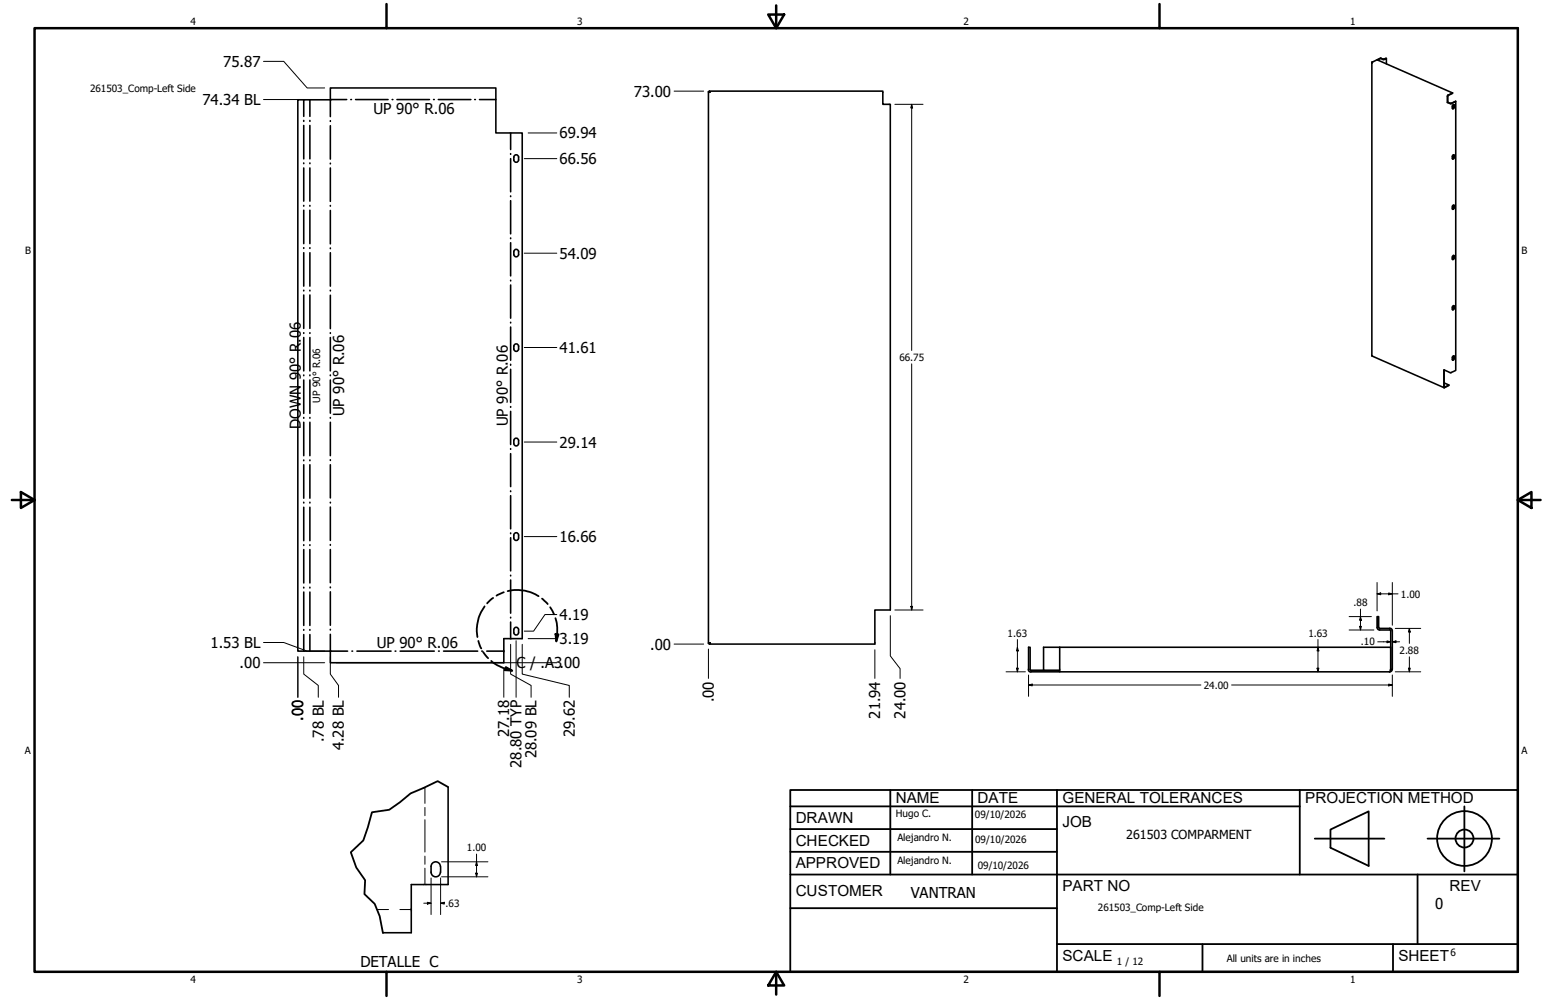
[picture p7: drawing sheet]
<svg xmlns="http://www.w3.org/2000/svg" width="432mm" height="279mm" viewBox="0 0 432 279" stroke-linecap="round" stroke-linejoin="round" font-family="sans-serif">
<!-- layer: GIGA_BendUp -->
<g fill="none" stroke="#000" stroke-width=".44">
<path d="M86.6 27.9v4.6M86.6 33.7v.2M86.6 35.1v9.3M92.3 27.9v4.7M92.3 33.7v.2M92.3 35.1v9.3M92.3 27.8h4.5M98 27.8h.2M99.3 27.8h9.1M109.5 27.8h.2M110.9 27.8h9.1M121.1 27.8h.2"/>
<path d="M122.4 27.8h9.1M132.6 27.8h.2M133.9 27.8h4.6M142.6 37.1v4.7M86.6 45.5v.2M86.6 46.9v9.3M86.6 57.4v.2M86.6 58.7v9.4M92.3 45.6v.2M92.3 46.9v9.4M92.3 57.4v.2M92.3 58.8v9.3"/>
<path d="M142.6 42.9v.2M142.6 44.3v9.3M142.6 54.7v.2M142.6 56.1v9.2M86.6 69.2v.2M86.6 70.6v9.3M92.3 69.3v.2M92.3 70.6v9.3M142.6 66.5v.2M142.6 67.8v9.3M142.6 78.3v.2M142.6 79.6v9.3"/>
<path d="M86.6 81.1v.2M86.6 82.4v9.4M86.6 93v.2M86.6 94.3v9.3M92.3 81.1v.2M92.3 82.5v9.3M92.3 93v.2M92.3 94.3v9.3M142.6 90v.2M142.6 91.4v9.2M86.6 104.8v.2M86.6 106.2v9.3"/>
<path d="M86.6 116.6v.2M86.6 118v9.3M92.3 104.8v.2M92.3 106.2v9.2M92.3 116.6v.2M92.3 118v9.3M142.6 101.8v.2M142.6 103.2v9.3M142.6 113.6v.2M142.6 114.9v9.3M86.6 128.5v.2M86.6 129.9v9.3"/>
<path d="M92.3 128.5v.2M92.3 129.9v9.2M142.6 125.3v.2M142.6 126.7v9.3M142.6 137.2v.2M142.6 138.5v9.3M86.6 140.3v.2M86.6 141.7v9.4M86.6 152.2v.2M86.6 153.5v9.4M92.3 140.3v.2M92.3 141.7v9.3"/>
<path d="M92.3 152.1v.2M92.3 153.5v9.3M142.6 148.9v.2M142.6 150.2v9.3M86.6 164.1v.2M86.6 165.4v9.4M86.6 175.9v.2M86.6 177.3v4.6M92.3 164v.2M92.3 165.4v9.3M92.3 175.8v.2M92.3 177.2v4.7"/>
<path d="M142.6 160.7v.2M142.6 162.1v9.2M142.6 172.5v.2M142.6 173.8v4.6M92.3 181.9h4.8M98.3 181.9h.2M99.7 181.9h9.5M110.4 181.9h.2M111.8 181.9h9.5M122.5 181.9h.2M123.9 181.9h9.5M134.6 181.9h.1"/>
<path d="M136 181.9h4.7"/>
</g>
<!-- layer: GIGA_BendDown -->
<g fill="none" stroke="#000" stroke-width=".44">
<path d="M84.8 27.9v4.6M84.8 33.7v.2M84.8 35.1v9.3M84.8 45.5v.2M84.8 46.9v9.3M84.8 57.4v.2M84.8 58.7v9.4M84.8 69.2v.2M84.8 70.6v9.3M84.8 81.1v.2M84.8 82.4v9.4M84.8 93v.2"/>
<path d="M84.8 94.3v9.3M84.8 104.8v.2M84.8 106.2v9.3M84.8 116.6v.2M84.8 118v9.3M84.8 128.5v.2M84.8 129.9v9.3M84.8 140.3v.2M84.8 141.7v9.4M84.8 152.2v.2M84.8 153.5v9.4M84.8 164.1v.2"/>
<path d="M84.8 165.4v9.4M84.8 175.9v.2M84.8 177.3v4.6"/>
</g>
<!-- layer: Visible (ANSI) -->
<g fill="none" stroke="#000" stroke-width=".44">
<path d="M383.2 17.5v81.9l20.2 8.9M383.2 17.4v.2l.1-.3 1.3-.6 21.1 9.3M383.2 17.4h.1M383.3 17.3l-.1 .1M384.6 16.7l1-.4 .8 .3 .8-.3-.6 .3-1-.3-.9 .5M387.2 16.3v1.5M83.2 27.9l9.2 .1-.1-3.4h46.2v12.5h7.4v141.3h-5.2v6.8h-48.4l.1-3.4-9.2 .1zM197.9 25.7l.3 .1-.1-.1M197.9 25.7h.2M197.9 25.7v154M198.1 25.5h48.5v3.6h2.1v141.3h-4.4v9.6h-46.2M198.1 25.5l.1 .3-.1-.1"/>
<path d="M198.1 25.5v.2M404.4 28.6l.9 .3 1.3-.6-1.3 .7-1.1-.4M405.7 26l-1.4 .7-.1 1.9h.2M405.7 26l-1.3 .7v1.9M405.8 29.3h.3v.9l-.3 .2-.2-.1zM406 29.2l.1 .8-.4 .4M406.6 28.3v75.2l-1.5 .6-1.8-.8 .1 5M143.5 43.9v.8a.67 .67 0 0 0 .7 .6 .67 .67 0 0 0 .6-.6v-.8M143.5 43.9a.67 .67 0 0 1 .7-.7 .67 .67 0 0 1 .6 .7M405.8 43.4l.3-.1v.9l-.3 .2-.2-.1zM405.8 57.4l.3-.1v.9l-.2 .3-.3-.1zM406 43.2l.1 .9-.4 .3"/>
<path d="M406 57.3l.1 .8-.4 .3M143.5 71.1v-.8a.67 .67 0 0 1 .7-.6 .67 .67 0 0 1 .6 .6v.8M143.5 71.1a.67 .67 0 0 0 .7 .7 .67 .67 0 0 0 .6-.7M405.8 71.5l.3-.1v.9l-.2 .2h-.3zM406 71.4l.1 .7-.4 .4M143.5 97.5v-.8a.67 .67 0 0 1 .7-.6 .67 .67 0 0 1 .6 .6v.8M143.5 97.5a.67 .67 0 0 0 .7 .7 .67 .67 0 0 0 .6-.7M405.8 85.5h.3v.8l-.2 .3-.3-.1zM405.8 99.6l.3-.1v.8l-.3 .3zM406 85.4l.1 .8-.4 .4M406 99.4l.1 .8-.4 .4M403.4 108.2h.1"/>
<path d="M403.4 107l1.3 .6-1.3 .7M403.4 103.4v4.8M404.7 107.6l-1.3 .6M143.5 123.9v-.8a.67 .67 0 0 1 .7-.7 .67 .67 0 0 1 .6 .7v.8M143.5 123.9a.67 .67 0 0 0 .7 .7 .67 .67 0 0 0 .6-.7M143.5 149.5v.8a.67 .67 0 0 0 .7 .7 .67 .67 0 0 0 .6-.7v-.8M143.5 149.5a.67 .67 0 0 1 .7-.7 .67 .67 0 0 1 .6 .7M143.7 175.5l.5-.2 .4 .2 .2 1.3a.67 .67 0 0 1-.6 .6 .67 .67 0 0 1-.7-.6zM197.9 179.7l.3-.1-.1 .1M197.9 179.7h.2M198.1 179.7l.1-.1-.1 .4M198.1 179.7v.3"/>
<path d="M384.6 175.3v-3h.5v3M384.6 175.3a.73 .73 0 0 0 .7 .7M385.1 175.3l.2 .3M385.3 175.6h2.8M385.3 176h2.8M388.1 176l.3 .2M388.1 175.5a.73 .73 0 0 1 .8 .7M388.4 176.3v10.7M388.9 176.3v10.7M287.2 187a.73 .73 0 0 0 .7 .8M287.3 187v-6.2h.4v6.2M287.7 187l.2 .3"/>
<path d="M288 187.7h100.1M288 187.3h8M296 180.8h92.4v6.2M296 180.8h-4.5v6.5M296 180.8v6.9M388.4 187l-.3 .7M388.9 187l-.5 .1M388.9 187l-.3 .6-.5 .1M125.2 219.9v27.2h-10.3v13.5h-7.9M120.4 242.1v1.6a1.3 1.3 0 0 0 1.3 1.3 1.3 1.3 0 0 0 1.3-1.3l.1-1.6M120.4 242.1a1.3 1.3 0 0 1 1.3-1.3 1.3 1.3 0 0 1 1.3 1.3"/>
</g>
<g fill="#000">
<circle cx="198.1" cy="25.7" r=".22"/>
<circle cx="198.1" cy="179.7" r=".22"/>
</g>
<!-- layer: Break Line (ANSI)-1 -->
<path d="M125.2 219.9l-3-1.7-7.5 3.5-3 2.5-3 2.1-4.8 .6-2.4 7.9-3.5 3.3 1.5 4.3 2.5 3.5-.2 3.9 2.8 2.7 1.4 3.5 1 4.6" fill="none" stroke="#000" stroke-width=".51"/>
<!-- layer: Bend Centerline (ANSI)-1 -->
<path d="M118.7 220v4.5M118.7 225.6v2.3M118.7 229v9.1M118.7 239.2v2.3M105.3 254.1h3.2M111.7 254.1h3.2M118.7 242.6v4.5" fill="none" stroke="#000" stroke-width=".28"/>
<!-- layer: Contorno de detalle (ANSI) -->
<path d="M133.6 179.1l.8 2.1M135.3 169.4a11.6 11.6 0 0 0-2 8.6M137.7 167.1l-1.6 1.5M140.7 165.5l-2 .9M141.8 165.2a11.4 11.4 0 0 1 8.6 1.4M151.4 167.3l1.6 1.5M153.7 169.7l1 1.9M155.1 177.2h.9l-.6 2zM155.1 172.7a10.5 10.5 0 0 1 .5 4.5l-.2 2M134.9 182.2l1.4 1.7M137.2 184.7a9.6 9.6 0 0 0 4 2.1l1.9 .6M141.3 186.4l1.8 1-2.1-.1z" fill="none" stroke="#000" stroke-width=".51"/>
<path d="M155.1 177.2h.9l-.6 2zM141.3 186.4l1.8 1-2.1-.1z" fill="#000"/>
<!-- layer: Borde (ANSI) -->
<g fill="none" stroke="#000" stroke-width=".7">
<path d="M9.7 7.9h414.2v263.6h-414.2zM107.9 1.1v6.8M214.6 4.1h4.4l-2.2 3.8zM216.8 1.5v6.4M323.8 1.1v6.8M3.3 139.7h6.4M5.8 137.5l3.9 2.2-3.9 2.2zM423.9 139.7l3.8-2.2v4.4zM423.9 139.7h6.4M107.9 271.5v6.8M216.8 271.5l2.2 3.8h-4.4zM216.8 271.5v6.4"/>
<path d="M323.8 271.5v6.8"/>
</g>
<!-- layer: Title (ANSI)-1 -->
<g fill="none" stroke="#000" stroke-width=".51">
<path d="M220.7 220.7h203.2v50.8h-203.2zM220.7 225.3h142.3M220.7 231.6h74.5M220.7 238h74.5M248.7 220.7v23.6M271.5 220.7v23.6M295.2 220.7v50.8M363 220.7v23.6M367.2 234.3h19.5M371.6 231.8l10.7-5.1v15.2l-10.7-5zM398.7 234.3h20.1M409 225.3v18.2"/>
<path d="M220.7 244.3h203.2M220.7 253.7h74.5M395.9 244.3v19.5M295.2 263.8h128.7M335.9 263.8v7.7M389.1 263.8v7.7"/>
<circle cx="409" cy="234.3" r="7.7"/>
<circle cx="409" cy="234.3" r="2.51"/>
</g>
<!-- layer: Cota (ANSI) -->
<g fill="none" stroke="#000" stroke-width=".28">
<path d="M73.6 17.1h5.6l6.6 7.5h4.9M73.6 27.8h17.1M147.5 37.1h8M188.3 25.5h8.2M249.9 29.1h7.9M254.6 29.1l.3 1.1h-.5zM254.6 29.1v68.8M146.4 44.3h9.1M146.4 70.7h9.1M146.4 97.1h9.1M254.6 101.7v68.7M146.4 123.5h9.1"/>
<path d="M146.4 149.9h9.1M73.6 179.5h5.6l6.6 2.4h4.9M144.1 179v15.8M147.5 178.4h8M155.5 171.7h-3.3l-3.2 4.6h-2.6M188.3 180h8.2M248.7 172v11.3l2.7 3.5v2.7M249.9 170.4h7.9M254.4 169.4h.5l-.3 1zM284.2 178.7v9M368.1 178.7v9M376.8 172.3h6.2"/>
<path d="M376.8 176h6.9M379.7 175h.5l-.2 1zM380 172.3l.2 1h-.5zM380 170.2v5.8M384.6 165.9l1-.2v.5zM384.6 165.9h5.9M384.6 162.8v7.9M384.8 179.3h3.6M387.4 179.1l1 .2-1 .3zM387.9 165.7l1 .2-1 .3zM388.9 179.3l1-.2v.5zM388.9 162.8v11.9"/>
<path d="M388.9 179.3h2M389.7 175.6h7.1M393.6 175.6l.3 1h-.5zM393.6 175.6v4.2M73.6 185.2h17.1M83.2 183.5v11.3zM84.8 183.5v4.8l4.1 3.2v3.3M92.3 183.5v4.8l2.3 3.2v3.3M93.9 185.2h61.6M140.7 186.8v8M142.6 180v8.3l5.7 3.2v3.3M145.9 180v8.3l13.1 3.2v3.3"/>
<path d="M197.9 181.4v8.1M244.3 181.5v8M281 187.7h5.4M283.9 186.7h.5l-.2 1zM284.2 180.8l.2 1.1h-.5zM287.3 191.4l1-.3v.5zM287.3 191.4h48.1M287.3 188.6v6M344 191.4h44.9M367.9 186.7h.5l-.3 1zM368.1 180.8l.3 1.1h-.5zM387.9 191.1l1 .3-1 .2z"/>
<path d="M388.9 188.6v6M389.7 187.7h7.1M393.4 186.7h.5l-.3 1zM393.6 183.5v4.2M133.1 238.6v6.4M118.4 252.3h2M119.4 252.1l1 .2-1 .3zM120.4 245.3v10.2M123.1 252.3l1-.2v.5zM123.1 252.3h1M123.1 245.3v10.2M123.3 245h13"/>
<path d="M123.3 240.8h13M132.8 244h.5l-.2 1zM133.1 240.8l.2 1h-.5z"/>
</g>
<g fill="#000">
<path d="M254.6 29.1l.3 1.1h-.5zM254.4 169.4h.5l-.3 1zM379.7 175h.5l-.2 1zM380 172.3l.2 1h-.5zM384.6 165.9l1-.2v.5zM387.4 179.1l1 .2-1 .3zM387.9 165.7l1 .2-1 .3zM388.9 179.3l1-.2v.5zM393.6 175.6l.3 1h-.5zM283.9 186.7h.5l-.2 1zM284.2 180.8l.2 1.1h-.5zM287.3 191.4l1-.3v.5z"/>
<path d="M367.9 186.7h.5l-.3 1zM368.1 180.8l.3 1.1h-.5zM387.9 191.1l1 .3-1 .2zM393.4 186.7h.5l-.3 1zM119.4 252.1l1 .2-1 .3zM123.1 252.3l1-.2v.5zM132.8 244h.5l-.2 1zM133.1 240.8l.2 1h-.5z"/>
</g>
<g font-size="4.3">
<text x="250.2" y="224.2">NAME</text>
<text x="273" y="224.2">DATE</text>
<text x="296.7" y="224.3">GENERAL TOLERANCES</text>
<text x="364.6" y="224.3">PROJECTION METHOD</text>
<text x="222.2" y="229.9">DRAWN</text>
<text x="296.7" y="230.9">JOB</text>
<text x="222.2" y="236.3">CHECKED</text>
<text x="222.2" y="242.6">APPROVED</text>
<text x="222.2" y="250.3">CUSTOMER</text>
<text x="296.7" y="249">PART NO</text>
<text x="404.8" y="248.9">REV</text>
<text x="296.7" y="268.4">SCALE</text>
<text x="390.6" y="268.4">SHEET</text>
</g>
<g font-size="4.2">
<text x="62.4" y="18.7">75.87</text>
<text x="56.5" y="29.3">74.34 BL</text>
<text x="177" y="27">73.00</text>
<text x="104.3" y="31.8">UP 90° R.06</text>
<text x="156.3" y="38.7">69.94</text>
<text x="156.3" y="45.8">66.56</text>
<text x="156.3" y="72.3">54.09</text>
<text x="156.3" y="98.6">41.61</text>
<text x="84" y="119.9" transform="rotate(-90 84 119.9)">DOWN 90° R.06</text>
<text x="96.1" y="116.3" transform="rotate(-90 96.1 116.3)">UP 90° R.06</text>
<text x="141.8" y="119.1" transform="rotate(-90 141.8 119.1)">UP 90° R.06</text>
<text x="156.3" y="125">29.14</text>
<text x="156.3" y="151.4">16.66</text>
<text x="156.3" y="173.2">4.19</text>
<text x="156.3" y="180">3.19</text>
<text x="58.8" y="181">1.53 BL</text>
<text x="105.2" y="181.1">UP 90° R.06</text>
<text x="181.6" y="181.5">.00</text>
<text x="66.9" y="186.7">.00</text>
<text x="144.3" y="186.7">C</text>
<text x="148.1" y="186.7">/ .A3.00</text>
<text x="199.4" y="196.2" transform="rotate(-90 199.4 196.2)">.00</text>
<text x="84.7" y="201.4" transform="rotate(-90 84.7 201.4)">.00</text>
<text x="245.9" y="200.8" transform="rotate(-90 245.9 200.8)">21.94</text>
<text x="252.9" y="200.8" transform="rotate(-90 252.9 200.8)">24.00</text>
<text x="90.4" y="207.3" transform="rotate(-90 90.4 207.3)">.78 BL</text>
<text x="96.1" y="209.6" transform="rotate(-90 96.1 209.6)">4.28 BL</text>
<text x="142.2" y="206" transform="rotate(-90 142.2 206)">27.18</text>
<text x="160.5" y="206" transform="rotate(-90 160.5 206)">29.62</text>
<text x="145.7" y="214.5" transform="rotate(-90 145.7 214.5)">28.80 TYP</text>
<text x="149.9" y="211.9" transform="rotate(-90 149.9 211.9)">28.09 BL</text>
<text x="254.4" y="250.8">VANTRAN</text>
<text x="400.9" y="254">0</text>
<text x="100.6" y="270.2">DETALLE C</text>
</g>
<text font-size="3.5" x="314.6" y="234.5">261503 COMPARMENT</text>
<g font-size="2.8">
<text x="53.2" y="6.9">4</text>
<text x="161.2" y="6.9">3</text>
<text x="269.1" y="6.9">2</text>
<text x="377.1" y="6.9">1</text>
<text x="25.1" y="25.7">261503_Comp-Left Side</text>
<text x="7" y="70.9">B</text>
<text x="424.9" y="70.9">B</text>
<text x="251.2" y="100.8">66.75</text>
<text x="89.4" y="112.5" transform="rotate(-90 89.4 112.5)">UP 90° R.06</text>
<text x="391.3" y="166.9">1.00</text>
<text x="378" y="169.3">.88</text>
<text x="281.4" y="177.9">1.63</text>
<text x="365.4" y="177.9">1.63</text>
<text x="380.1" y="180.3">.10</text>
<text x="390.9" y="182.7">2.88</text>
<text x="336.2" y="192.4">24.00</text>
<text x="6.9" y="210.6">A</text>
<text x="424.9" y="210.6">A</text>
<text x="250.2" y="228.3">Hugo C.</text>
<text x="272.3" y="228.4">09/10/2026</text>
<text x="130.4" y="237.8">1.00</text>
<text x="250.6" y="234.9">Alejandro N.</text>
<text x="272.4" y="235.6">09/10/2026</text>
<text x="250.6" y="241.5">Alejandro N.</text>
<text x="273.1" y="242.8">09/10/2026</text>
<text x="124.5" y="253.4">.63</text>
<text x="306.6" y="254.5">261503_Comp-Left Side</text>
<text x="312" y="269.7">1 / 12</text>
<text x="342.6" y="268.7">All units are in inches</text>
<text x="405.1" y="267.1">6</text>
<text x="53.2" y="274.6">4</text>
<text x="161.2" y="274.6">3</text>
<text x="269.1" y="274.6">2</text>
<text x="377.1" y="274.6">1</text>
</g>
</svg>
